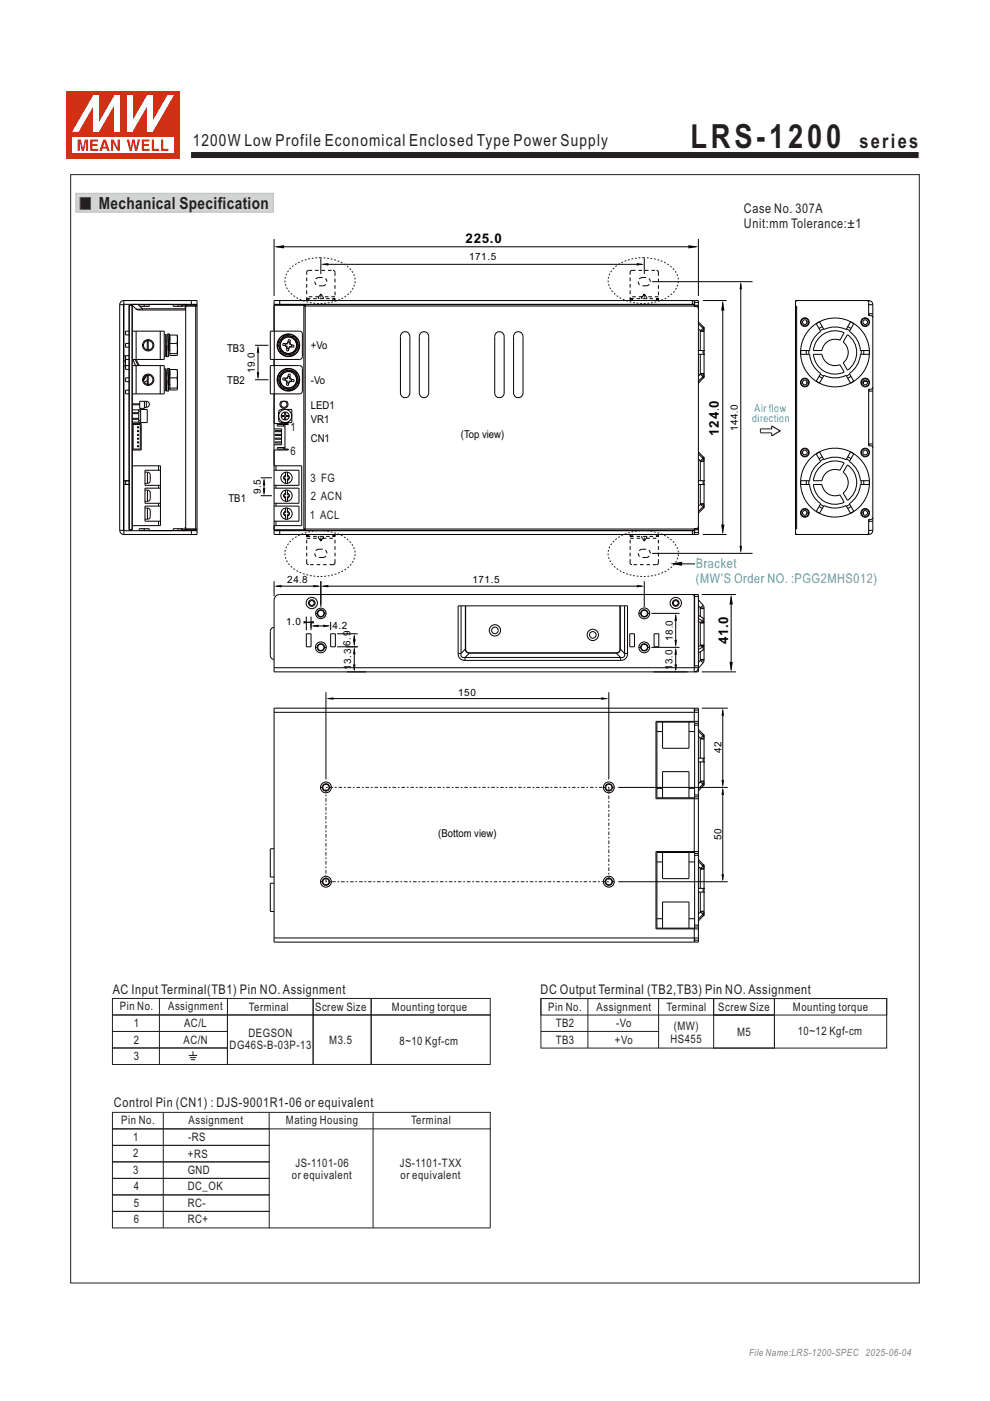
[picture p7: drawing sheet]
<svg xmlns="http://www.w3.org/2000/svg" width="210mm" height="297mm" viewBox="0 0 210 297" stroke-linecap="round" stroke-linejoin="round" font-family="sans-serif">
<path d="M114.7 218.7h25M114.7 211.7h73.4v3.5h-73.4zM114.7 211.7h73.4v10.5h-73.4zM124.7 211.7v10.5M139.7 211.7v10.5M151.4 211.7v3.5M151.4 211.7h12.9v3.5h-12.9zM151.4 215.2h12.9v7h-12.9zM164.3 211.7v10.5" fill="none" stroke="#231f20" stroke-width=".21"/>
<path d="M16.1 41h41.9v4h-41.9z" fill-rule="evenodd" fill="#d1d3d4" stroke="#bbbdc0" stroke-width=".21"/>
<path d="M17 41.9h2.2v2.5h-2.2z" fill-rule="evenodd" fill="#231f20" stroke="#58595b" stroke-width=".21"/>
<path d="M40.4 32.1h154.6v1.5h-154.6z" fill-rule="evenodd" fill="#231f20" stroke="#fff" stroke-width=".21"/>
<path d="M14.1 19.2h24v14.4h-24z" fill="#d13014"/>
<path d="M15.3 29.1h21.6v3.3h-21.6z" fill="#fff"/>
<g fill="#d13014">
<path d="M26.9 29.6h.5l.3 1.7 .3-1.7h.5l.4 1.7 .3-1.7h.5l-.6 2.4h-.5l-.3-1.9-.4 1.9h-.4z" fill-rule="evenodd"/>
<path d="M30.1 29.6h1.6v.4h-1.2v.5h1.1v.4h-1.1v.7h1.2v.4h-1.6z" fill-rule="evenodd"/>
<path d="M32.2 29.6h.5v2h1.1v.4h-1.6z" fill-rule="evenodd"/>
<path d="M34.2 29.6h.4v2h1.1v.4h-1.5z" fill-rule="evenodd"/>
<path d="M16.5 29.6h.7l.4 1.9 .4-1.9h.7v2.4h-.5v-2l-.4 2h-.5l-.4-2v2h-.4z" fill-rule="evenodd"/>
<path d="M19.1 29.6h1.7v.4h-1.2v.5h1.1v.4h-1.1v.7h1.3v.4h-1.8z" fill-rule="evenodd"/>
<path d="M22.2 30.1l.3 1h-.6zM21.9 29.6l-.8 2.4h.5l.1-.5h.9l.1 .5h.6l-.9-2.4z" fill-rule="evenodd"/>
<path d="M23.6 29.6h.5l.9 1.7v-1.7h.4v2.4h-.5l-.9-1.7v1.7h-.4z" fill-rule="evenodd"/>
</g>
<g fill="#fcffff">
<path d="M24.3 20.2h1.2v7.8h-1.2z"/>
<path d="M19.8 20.2h1.2v7.8h-1.2z"/>
<path d="M31.2 20.2h1.2v7.8h-1.2z"/>
<path d="M26.9 20.2h1.2v7.8h-1.2z"/>
</g>
<g fill="#fcffff">
<path d="M24.3 20.2h1.2l-4.5 7.8h-1.2z" fill-rule="evenodd"/>
<path d="M19.8 20.2h1.2v.3l-4.3 7.5h-1.4z" fill-rule="evenodd"/>
<path d="M35.5 20.2h1.4l-4.5 7.8h-1.2v-.4z" fill-rule="evenodd"/>
<path d="M31.2 20.2h1.2v.3l-4.3 7.5h-1.2v-.4z" fill-rule="evenodd"/>
</g>
<g fill="none" stroke="#231f20" stroke-width=".21">
<path d="M15 37h180v235h-180zM23.8 211.7h24.4v3.5h-24.4zM23.8 215.2h24.4v3.5h-24.4zM23.8 218.7h24.4v3.5h-24.4zM33.8 211.7v14M78.7 215.2h25.3v10.5h-25.3zM23.8 222.2h24.4v3.5h-24.4zM23.8 235.8h80.2v3.5h-80.2zM23.8 239.3h33.3v3.5h-33.3zM34.6 235.8v24.5M40 223.8h1.8M40.3 224.2h1.3"/>
<path d="M40.5 224.7h.9M40.9 222.9v.9M57.1 235.8v3.5M79.1 235.8v3.5M104 239.3v21h-46.9M23.8 242.8h33.3v3.5h-33.3zM23.8 246.3h33.3v3.5h-33.3zM23.8 253.3h33.3v3.5h-33.3zM23.8 256.8h33.3v3.5h-33.3zM23.8 249.8h33.3v3.5h-33.3z"/>
</g>
<g fill="none" stroke="#050100" stroke-width=".21">
<path d="M58.1 50.7v12M58.5 52.3h89.2M148.1 50.7v12M25.4 64.6v47.8M25.4 64.6h.9v47.8h-.9M26.3 64.6v-.9h15.5v1.1M26.3 64.5h15.5M26.3 64.5v48M26.3 63.7l-.6 .3-.3 .6M26.3 76.5h.3M26.3 75.5h.3M26.6 77.4l.1 .1"/>
<path d="M26.6 77.6h-.3M26.6 77.5h.8M26.6 76.2h.8M27.4 64.7h.6v47.6h-.6zM27.4 72.8h-.8v.8h.8M27.4 75.4h-.8v2.9h.8M27.4 70.2h-.8v.8h.8M28 77.5h6.8v6h-6.8M28 70.2h6.8v6h-6.8M28.2 76.2l.6 1.3M28.7 76.2l.7 1.3M28.8 65.5h1.4"/>
<path d="M28.8 65.5l.6 .2h10M28.9 70.2v6M28.9 77.5v6M28.9 76.2l.7 1.3M29.5 64.6h2.2l-.1 .3-2.1 .1zM29.5 64.8l-.2-.3h-1.4l.9 1M29.7 65l.5 .5M30.2 65.5v.2M30.2 65.5h9.2M30.6 64.5v.4M30.9 79.7h.1M30.9 79.7l-.2 .5"/>
<path d="M30.9 79.7l-.5 .9M31.2 74l.2 .2M31.2 72.2v2M31.2 79.5v2M31.3 79.7l-.2-.1-.7 1.1M31.4 79.5h.2M31.4 72.2v2M31.4 79.5v2M31.4 79.5l-.2 .2M31.4 72.2l-.2 .2M31.4 72.2h.2M31.4 74.2h.2"/>
<path d="M34 70.2v6M34 77.5v6M34.8 78.2h.4M34.8 75.5h.4M34.8 70.9h.4M35.2 70.9v4.6M35.2 78.2v4.6M35.2 78.2v4.5M35.2 79.5h.2M35.2 72.2h.2M35.2 74.2h.2M35.3 75.6h.3"/>
<path d="M35.4 73.2l-.1 2.4M35.4 73.2l-.1 1.2v-.1v1.3M35.5 79.2l-.3 .1M35.5 79l-.3 .1M35.8 75.2l-.2 .4M35.8 74.2h.1M35.8 73v1.2M35.8 74.2l.2 .2M35.8 78.1l.2 1.3-.1-1.2-.1 4.2M35.8 70.8l.2 1.3-.1-1.2-.1 4.3M35.8 78.1h-.3l-.1 2.4M35.8 70.8h-.3l-.1 2.4"/>
<path d="M35.8 78.1l-.2 4.8M35.8 70.8l-.2 4.8M36 72.2l-.1-.2-.1 1.2M36 79.5l-.1-.2-.1 1.2M36 71v4.4M36 75h1.5M36 72.8h1.5M36 71h1.5M36 72l-.1 .2M36 79.3l-.1 .2M36 78.6v.1M36 78.9h.1"/>
<path d="M37.5 78.3h-1.5v4.4h1.5l.1-.2M37.5 72.8l.1 1.1-.1 1.1M37.5 78.3l.1 .2v4M37.5 71l.1 .8-.1 1M37.5 75l.1 .2M37.5 78.3l.1 .8-.1 1M37.5 71l.1 .2v4M37.6 75.2l-.1 .2h-1.5M37.8 64.5v.5M38.4 64.6v.2l3.2 .1M39.4 64.5v.3M39.6 64.6v.2"/>
<path d="M39.6 64.9l-.2 .2v46.9l.2 .2h2.2M40.6 63.7v.8M41.3 64.6v.2M41.5 64.6v47.8M41.5 64.6h-4.8v.4h2.1l.1-.2M41.5 64.6l.3 .3M41.8 64.9v47.3M41.8 64.9h-2.6v.3h.2M57.3 70.2h6.2l.5 .2 .1 .4v4.8l-.1 .4-.5 .2h-6.2zM57.3 77.5h6.2l.5 .2 .1 .4v4.8l-.1 .4-.5 .2h-6.2zM58.1 76.2v1.3M58.1 64.5h89.2"/>
<path d="M58.1 64.7h6.4M58.1 64.6h89.2M58.2 70.2v6M58.2 77.5v6M58.9 72.8a2.32 2.32 0 0 0 1.9 2.7 2.32 2.32 0 0 0 2.7-1.9M58.9 72.8a2.31 2.31 0 0 1 2.7-1.9 2.31 2.31 0 0 1 1.8 2.7M58.9 72.8l1.5-1.8 2.3 .4 .7 2.2M58.9 72.8l.8 2.2 2.3 .4 1.4-1.8M59.3 63.7v.8M60 72.8l1 .1 .2-.9 .4 .1-.1 .9 .9 .2-.1 .4-.9-.1-.2 .9h-.4l.1-1-.9-.2zM60.4 73.3a.59 .59 0 0 1 .4 .7M60.5 72.9v.4"/>
<path d="M60.9 73.9h.4M61.1 79.8l.4 .1M61.1 72.5l.4 .1M61.1 79.7a.59 .59 0 0 1-.7 .5M61.1 72.4a.59 .59 0 0 1-.7 .5M61.5 79.8a.59 .59 0 0 0 .5 .7M61.5 72.5a.59 .59 0 0 0 .5 .6M61.9 73.1l-.1 .4M61.9 73.5a.59 .59 0 0 0-.7 .5M63.4 73.5h.2a2.4 2.4 0 0 0-3.3-2.5 2.4 2.4 0 0 0-.6 4.1 2.4 2.4 0 0 0 3.8-1.5h-.1M64.5 64.6v47.8M64.5 64.9h82.8"/>
<path d="M64.5 64.8h.2M64.7 64.6v.2M64.7 64.6v47.8M71.2 64.5l.1 .1M72.3 64.5l.1 .1M73.2 64.5l.1 .1M85.2 70.6a1 1 0 0 1 1.1-.2 1 1 0 0 1 .6 .9v12a1 1 0 0 1-1 1 1 1 0 0 1-1-1v-12zM89.2 70.6a1 1 0 0 1 1.1-.2 1 1 0 0 1 .6 .9v12a1 1 0 0 1-1 1 1 1 0 0 1-1-1v-12zM91.1 64.5l-.1 .1M91.9 64.5v.1M93 64.5v.1M105.2 70.6a1 1 0 0 1 1.1-.2 1 1 0 0 1 .6 .9v12a1 1 0 0 1-1 1 1 1 0 0 1-1-1v-12z"/>
<path d="M109.2 70.6a1 1 0 0 1 1.1-.2 1 1 0 0 1 .6 .9v12a1 1 0 0 1-1 1 1 1 0 0 1-1-1v-12zM111.6 64.5h.1M111.6 64.5l.1 .1M112.7 64.5l.1 .1M113.6 64.5l.1 .1M129.9 64.5l-.1 .1M130.7 64.5v.1M131.8 64.5h.1M131.8 64.5v.1M135.5 64.5l.1 .1M137.8 64.5l-.1 .1M146.9 63.7v.8"/>
<path d="M147.3 65v-1.3h.8v49.6h-.8v-1.3M147.3 64.7h.8M147.3 64.9h.8M147.3 64.1h.8M148.1 65.4l-.2-.4h-.6v-1.3h-89.2v6.5M148.1 69.7l.4 .4M148.1 68.2l1 1.1M148.1 68.6l1 1.1M148.1 74.3h1.2M148.1 75.1h1.2M148.5 79.4l.6 .4M148.5 79.4l-.4 .4"/>
<path d="M148.5 70.1h.1M148.5 70.3h.8M148.5 70.1v4.2M148.5 75.1v4.2M148.5 79.3v.1M148.5 79.3h.8l-.2 .5M148.5 79.2h.8M149.1 79.8l-1 1M149.1 69.3v.4M149.1 74.3v.8M149.1 79.8v.4M149.1 69.3l.2 .4"/>
<path d="M149.1 69.7l.2 .4h-.8M149.1 69.7l-.6 .4M149.2 69.3h.1v10.8h-.1M149.3 75.1h.1M149.3 79.7l-.2 .5M149.3 74.3h.1M168.7 65h.3M168.7 65.4h.3M168.7 64.9h.1M168.7 64.9v47.3M168.7 64.8v.1M169.1 63.7l-.3 .1-.1 .3"/>
<path d="M169.8 75.1h1.9M169.8 74.3h1.9M169.8 75.1a7.3 7.3 0 0 0 3.3 5.7M169.8 74.3v.8M171 74.3v.8M171.1 68v.6M171.6 74.3v.8M171.7 75.1a5.4 5.4 0 0 0 2.4 4.1l-1 1.6M172.5 75.1h1.8a2.8 2.8 0 0 0 3.8 2.2l1 1.6a4.6 4.6 0 0 1-6.6-3.8zM173.1 68.6l1 1.7a5.4 5.4 0 0 0-2.4 4M173.1 68.6a7.3 7.3 0 0 0-3.3 5.7M173.1 68.6a7.3 7.3 0 0 1 8 0"/>
<path d="M173.7 79.8l.7 .4M173.8 71.5a4.6 4.6 0 0 1 5.3-.9l-1 1.5a2.81 2.81 0 0 0-3.8 2.2h-1.8a4.6 4.6 0 0 1 1.3-2.8zM173.8 68.2l-.7 .4M174 79.3l.7 .4M174.4 69.3l-.7 .4M174.7 69.7l-.7 .4M179.5 69.7l.7 .4M179.7 71a4.6 4.6 0 0 1 0 7.5l-.9-1.6a2.8 2.8 0 0 0 0-4.4zM179.8 69.3l.7 .4M180.2 79.3l-.7 .4M180.4 68.2l.7 .4M180.4 68.2l-.9 1.7a5.4 5.4 0 0 0-4.7 0l-1-1.7"/>
<path d="M180.5 79.8l-.7 .4M181.1 68.6l-1 1.7a5.4 5.4 0 0 1 2.4 4h1.9M181.1 68.6a7.3 7.3 0 0 1 3.3 5.7M182.7 74.3v.8M183.2 74.3v.8M183.9 63.7l.2 .1 .2 .3M184.2 66.5h.9M184.2 63.7v3.2l.7 .1 .2 .3M184.2 64.6h.9M184.2 63.7h-15.5v1l.3 .2v47.2M184.3 63.7l.6 .3 .2 .6M184.3 64.5v.1"/>
<path d="M184.3 66.5v.4M184.4 74.3v.8M184.4 75.1h-1.9a5.4 5.4 0 0 1-2.4 4.1l1 1.6M184.4 75.1a7.3 7.3 0 0 1-3.3 5.7M185.1 64.6v47.8M27.4 82.7h-.8v.8h.8M27.4 80.1h-.8v.8h.8M28 89.8h2v5.6h-2M28 89.5h1.4M28 88.9h1.4M28 88.7h1.4M28 98.8h6"/>
<path d="M28 85.8h1.6M28 85.6h1.6M28 87.7h1.4M28 87.5h1.4M28 86.9h1.4M28.2 90h1.6v5.2h-1.6zM29.2 90.5h.2M29.2 90.7h.2M29.2 91.3h.2M29.2 91.5h.2M29.2 92.1h.2M29.2 92.3h.2"/>
<path d="M29.2 92.1v.1M29.2 91.3v.1M29.2 92.9h.2M29.2 93.1h.2M29.2 93.7h.2M29.2 93.9h.2M29.2 94.5l.1 .1M29.2 94.7h.2M29.2 93.7v.1M29.2 92.9v.1M29.2 94.5h.2M29.2 91.3v.2"/>
<path d="M29.2 92.1v.2M29.2 92.9v.2M29.2 93.7v.2M29.2 94.5v.2M29.2 90.6v.1M29.2 92.2v.1M29.2 93v.1M29.2 90.6h.1M29.2 91.4h.1M29.2 92.2h.1M29.2 90.6v-.1v.2M29.2 93h.1"/>
<path d="M29.2 93.8h.1M29.2 94.6h.1M29.2 93.8v.1M29.2 94.6v.1M29.3 90.6l.1-.1v.2M29.3 91.4l-.1 .1M29.3 92.2l.1 .1M29.3 90.6l.1 .1M29.3 94.6l.1 .1M29.3 93.8l.1 .1M29.3 93l.1 .1M29.3 90.6h.1"/>
<path d="M29.3 91.4l.1 .1M29.3 92.2h.1M29.3 93h.1M29.3 93.8h.1M29.4 91.3l-.1 .1M29.4 92.1l-.1 .1M29.4 92.9l-.1 .1M29.4 91.3v.2M29.4 92.1v.2M29.4 92.9v.2M29.4 93.7v.2M29.4 94.5v.2"/>
<path d="M29.4 94.5l-.1 .1M29.4 93.7l-.1 .1M29.4 89.2h.4M29.4 86.8h1.8v2.8h-1.8zM29.4 87.2h.4M29.6 85.1h1.4a.64 .64 0 0 1 .7 .6 .64 .64 0 0 1-.7 .7M29.6 85.1v1.5h1v-1.5M29.8 90.9h.2M29.8 94.3h.2M29.8 86.8v2.8M30.6 86.4h.4M31 85.1v1.3"/>
<path d="M31.2 81.3l.2 .2M31.2 80.7l-.6 .4M31.4 81.5h.2M33.6 98.8v.9M34 98.8v12.6h-6M34 99.7h-3.2v3.2h3.2M34.8 82.8h.4M35.2 82.7h.1M35.2 82.5h.1M35.2 82.3h.1M35.2 81.5h.2M35.2 82.7v.1"/>
<path d="M35.3 81.8h-.1M35.3 82.9h.3M35.4 80.5l-.1 1.2v-.1v1.3M35.4 80.5l-.1 2.4M35.8 82.5h.1M35.8 82.4l-.2 .5M35.8 82.3h.1M35.8 81.5h.1M35.8 82.3v.2M35.8 80.3v1.2M35.8 81.5l.2 .2M36 81.6h-.2"/>
<path d="M36 82.2l-.2 .1M36 82.5h-.2M36 82.3h1.5M36 80.1h1.5M37.5 80.1l.1 1.1-.1 1.1M37.5 82.3l.1 .2M58.1 89.8h3.1v.2h-2.4v.3h1.6M58.1 90.9h1.6v3.4h-1.6M58.1 99.7h5.3v3.2h-5.3M58.1 98.8h5.9v12.6h-5.9M58.1 83.5v29.8h89.2v-1.3h.6l.2-.4M58.4 92.9v.2"/>
<path d="M58.4 93.7v.2M58.4 93.9h1.3M58.4 93.7h1.3M58.4 93.1h1.3M58.4 92.9h1.3M58.4 92.3h1.3M58.4 92.1h1.3M58.4 91.5h1.3M58.4 91.3h1.3M58.4 91.3v.2M58.4 92.1v.2M58.5 98.8v.9"/>
<path d="M58.9 80.1a2.32 2.32 0 0 0 1.9 2.7 2.32 2.32 0 0 0 2.7-1.9M58.9 80.1a2.31 2.31 0 0 1 2.7-1.9 2.31 2.31 0 0 1 1.8 2.7M58.9 80.1l.8 2.2 2.3 .4 1.4-1.8M58.9 80.1l1.5-1.8 2.3 .4 .7 2.2M59.1 87.2l.4-.4h2.4v2.8h-2.4l-.4-.4zM59.7 88.3h.7v.7M59.7 85.1h1.1a.86 .86 0 0 1 .1 1.2 .86 .86 0 0 1-1.3 0 .86 .86 0 0 1 .1-1.2zM60 80.1l1 .1 .2-.9 .4 .1-.1 .9 .9 .2-.1 .4-.9-.1-.2 .9h-.4l.1-1-.9-.2zM60.1 90v.3M60.1 94.9v.3M60.4 80.6a.59 .59 0 0 1 .4 .7M60.4 87.4v.7h-.7"/>
<path d="M60.4 94.9h-1.6v.3h2.4v.2h-3.1M60.4 89.8v5.6M60.5 80.2v.4M60.6 87.4v.7h.7M60.8 89.8v.2M60.8 95.2v.2M60.9 81.2h.3M61.3 88.3h-.7v.7M61.9 80.4l-.1 .4M61.9 80.8a.59 .59 0 0 0-.7 .5M63.4 80.8h.2a2.4 2.4 0 0 0-3.3-2.5 2.4 2.4 0 0 0-.6 4.1 2.4 2.4 0 0 0 3.8-1.5h-.1M148.1 97.3l.4 .4"/>
<path d="M148.1 96.2l.8 .8M148.3 96l-.2-.2 1 1.1M148.5 97.7h.1M148.5 97.9h.8M148.5 97.7v4.2M148.9 97l.2 .3-.6 .4M148.9 97l.2 .3M149.1 96.9v.4M149.1 97.3l.2 .4h-.8M149.1 80.2l-1 1M149.1 96.9l.2 .4M149.2 96.9h.1v10.8h-.1"/>
<path d="M171.1 80.8v.6M173.1 96.2l1 1.7a5.4 5.4 0 0 0-2.4 4M173.1 96.2a7.3 7.3 0 0 1 8 0M173.1 96.2a7.3 7.3 0 0 0-3.3 5.7M173.1 80.8a7.3 7.3 0 0 0 8 0M173.1 96.2l.7-.4 1 1.7a5.4 5.4 0 0 1 4.7 0l.9-1.7 .7 .4M173.8 99.1a4.6 4.6 0 0 1 5.3-.9l-1 1.5a2.8 2.8 0 0 0-3.8 2.2h-1.8a4.6 4.6 0 0 1 1.3-2.8zM174.4 96.9l-.7 .4M174.7 97.3l-.7 .4M179.5 97.3l.7 .4M179.7 98.6a4.6 4.6 0 0 1 0 7.5l-.9-1.6a2.8 2.8 0 0 0 0-4.4zM179.8 96.9l.7 .4"/>
<path d="M181.1 80.8l-.7 .4-.9-1.6a5.4 5.4 0 0 1-4.7 0l-1 1.6-.7-.4M181.1 96.2l-1 1.7a5.4 5.4 0 0 1 2.4 4h1.9M181.1 96.2a7.3 7.3 0 0 1 3.3 5.7M183.1 80.8v.6M183.9 80.8v.1h-.8M184.2 94.1h.9M184.2 82.9h.9M184.3 82.5v.4M184.3 94.1v.4M185.1 82.1l-.2 .4h-.7v12l.7 .1 .2 .3M25.4 112.4l.3 .7 .6 .2M26.3 112.5h15.5"/>
<path d="M26.3 102.7h1.1zM26.7 101.9l.6 .1M26.7 102v.7M27.3 101.9h-1h.4M29.5 112.1h2.1l.1 .3h-2.2zM30.6 112.1v.4M30.8 100.1h.5M30.8 107.7h.5M30.8 103.9h.5M31.1 100.1h.1M31.1 102.5h.1M31.1 107.7h.1"/>
<path d="M31.1 110.1h.1M31.3 100.1v2.4M31.3 103.9v2.4M31.3 107.7v2.4M31.3 110.1h-.5M31.3 106.3h-.5M31.3 102.5h-.5M31.3 107.7a.61 .61 0 0 1 .6 .6v1.2a.6 .6 0 0 1-.6 .6M31.3 103.9a.61 .61 0 0 1 .6 .6v1.2a.6 .6 0 0 1-.6 .6M31.3 100.1a.6 .6 0 0 1 .6 .6v1.2a.6 .6 0 0 1-.6 .6M33.6 102.9v.6M33.6 106.7v.6"/>
<path d="M33.6 110.5v.9M34 107.3h-3.2v3.2h3.2M34 103.5h-3.2v3.2h3.2M37.8 112.1v.4M38.9 112.2l-.1-.1h-2.1v.4l4.8-.1M38.9 112.4v.1M39.2 112.1h.3M39.2 112.1v.1M39.4 112.2v.3M39.4 111.8h-.2v.3M39.6 112.2v.2M40 112.2h.1"/>
<path d="M40.6 112.5v.8M40.8 112.2h.1M41.3 112.2v.2M41.6 112.2h-3.2v.2M41.8 112.2v1.1h-15.5v-.9M41.8 112.2l-.3 .2M58.1 112.4h89.2M58.1 103.5h5.3v3.2h-5.3M58.1 107.3h5.3v3.2h-5.3M58.1 112.5h89.2M58.1 112.3h6.4M58.5 102.9v.6"/>
<path d="M58.5 106.7v.6M58.5 110.5v.9M59.3 112.5v.8M60.6 100.1v1h-.4v.4h.4v1M60.6 103.9v1h-.4v.4h.4v1M60.6 107.7v1h-.4v.4h.4v1M60.6 108.3a.6 .6 0 0 0-.4 .6 .6 .6 0 0 0 .4 .6M60.6 104.5a.6 .6 0 0 0-.4 .6 .6 .6 0 0 0 .4 .6M60.6 100.7a.6 .6 0 0 0-.4 .6 .6 .6 0 0 0 .4 .6M61 100.1v1h.3v.4h-.3v1M61 103.9v1h.3v.4h-.3v1M61 107.7v1h.3v.4h-.3v1"/>
<path d="M61 108.3a.6 .6 0 0 1 .4 .6 .6 .6 0 0 1-.4 .6M61 104.5a.6 .6 0 0 1 .4 .6 .6 .6 0 0 1-.4 .6M61 100.7a.6 .6 0 0 1 .4 .6 .6 .6 0 0 1-.4 .6M64.5 112.2h.2M64.5 112.2h82.8M64.7 112.2v.2M67 112.5h.1M67 112.5h2.1M67 112.4v.1M69.1 112.4v.1M69.1 112.5h.1M97.2 112.5h.1"/>
<path d="M97.3 112.4l-.1 .1M98.4 112.4l-.1 .1M99.3 112.4l-.1 .1M131 112.4l.1 .1M131.9 112.4v.1M133 112.4v.1M133 112.5h.1M135.6 112.4l-.1 .1M137.7 112.4l.1 .1M146.9 112.5v.8M147.3 112.3h.8M147.3 112.9h.8"/>
<path d="M147.3 112.1h.8M148.1 101.9h1.2M148.1 102.7h1.2M148.5 107l-.4 .4M148.5 107l.6 .4M148.5 106.9h.8l-.2 .5M148.5 106.8h.8M148.5 102.7v4.2M148.5 106.9v.1M149.1 101.9v.8M149.1 107.4v.4M149.1 107.4l-1 1"/>
<path d="M149.1 107.8l-1 1M149.3 101.9h.1M149.3 102.7h.1M149.3 107.3l-.2 .5M168.7 112h.3M168.7 111.6h.3M168.7 112.2h.1M168.7 112.9l.1 .3 .3 .1M169 112.1l-.3 .2v1h15.5M169.8 101.9h1.9M169.8 102.7h1.9M169.8 101.9v.8"/>
<path d="M169.8 102.7a7.3 7.3 0 0 0 3.3 5.7M171 101.9v.8M171.1 108.5v.5M171.6 101.9v.8M171.7 102.7a5.4 5.4 0 0 0 2.4 4.1l-1 1.6M172.5 102.7h1.8a2.8 2.8 0 0 0 3.8 2.2l1 1.6a4.6 4.6 0 0 1-6.6-3.8zM173.1 108.4a7.3 7.3 0 0 0 8 0M173.1 108.4l.7 .4M173.7 107.4l.7 .4M174 106.9l.7 .4M180.2 106.9l-.7 .4M180.4 108.8l-.9-1.6a5.4 5.4 0 0 1-4.7 0l-1 1.6"/>
<path d="M180.5 107.4l-.7 .4M181.1 108.4l-.7 .4M182.7 101.9v.8M183.1 108.4v.7M183.2 101.9v.8M184.2 110.5h.9M184.2 112.4h.9M184.3 112.9l-.2 .3-.2 .1M184.3 110.1v.4M184.3 112.5h.1M184.4 101.9v.8M184.4 102.7h-1.9a5.4 5.4 0 0 1-2.4 4.1l1 1.6"/>
<path d="M184.4 102.7a7.3 7.3 0 0 1-3.3 5.7M185.1 112.4l-.2 .7-.7 .2M185.1 109.7l-.2 .4h-.7v3.2M58.1 133a.84 .84 0 0 0-.8 .9v5.1a.84 .84 0 0 0 .8 .8M65 134.4h1v2.7h-1zM65.4 127.9h.2M66.7 127.9h.1M66.9 137.3h.4M66.9 130.1h.4M68.8 137.3h.4M68.8 130.1h.4M70.1 134.4h1v2.7h-1z"/>
<path d="M97.2 138.5v-10h35.9v10M97.2 138.5h.6M97.2 138.5a1.36 1.36 0 0 0 1.4 1.5M97.8 128.5v10M97.8 138.5a.64 .64 0 0 0 .1 .8 .64 .64 0 0 0 .7 .1M98.6 139.4v.6M98.6 139.4h33M98.7 128.5v9.1M98.7 137.6l-.9 .9M98.7 137.6h.1M98.7 137.6a.81 .81 0 0 0 .9 .9M98.8 128.5v9.1"/>
<path d="M98.8 137.6a.73 .73 0 0 0 .8 .8M99.6 138.5l-1 .9M99.6 138.4v.1M99.6 138.5h31.1M99.6 138.4h31.1M130.7 138.5l.9 .9M130.7 138.4v.1M131.5 128.5v9.1M131.5 137.6h.1M131.5 137.6a.73 .73 0 0 1-.8 .8M131.6 137.6l.9 .9M131.6 128.5v9.1"/>
<path d="M131.6 137.6a.81 .81 0 0 1-.9 .9M131.6 139.4v.6M132.5 128.5v10M132.5 138.5h.6M132.5 138.5a.64 .64 0 0 1-.2 .8 .64 .64 0 0 1-.7 .1M133.1 138.5a1.36 1.36 0 0 1-1.5 1.5M133.6 134.4h1v2.7h-1zM135.5 130.1h.4M135.5 137.3h.4M137.4 130.1h.4M137.4 137.3h.4M138.7 134.4h1v2.7h-1z"/>
<path d="M142.6 127.9h.2M143.9 127.9h.1M146.9 126.1l.2 .1 .2 .3v16M147.3 128.4h.1M147.3 126.4h.1M147.3 126.1v.2M147.3 126.5h.8M147.3 126.1v15.5M148.1 128.4l.4 .5M148.1 131.7l.4 .3M148.1 130.5l1 .5M148.1 127.2l1 1.1"/>
<path d="M148.1 131.1l1 .6M148.5 136.9l.6 .2M148.5 140l.6 .5M148.5 132h.1M148.5 128.9h.1M148.5 136.9l-.4 .2M148.5 136.9h.8l-.2 .2M148.5 132.1h.8M148.5 132h.8M148.5 129h.8M148.5 128.9h.8M148.5 128.9v1.8"/>
<path d="M148.5 132v4.9M148.5 138.2v1.8M148.5 136.8h.8M148.5 140h.8M148.5 139.8h.8M148.5 140h.1M149.1 131.7l-.6 .3M149.1 128.3l-.6 .6M149.1 131v.7M149.1 137.1v.7M149.1 128.3l.2 .6M149.1 131.7l.2 .3"/>
<path d="M149.1 131l.2 .3M149.1 137.8l-1 .6M149.1 137.1l-1 .6M149.3 128.9v11.1M149.3 140h.1M149.3 137.5l-.2 .3M149.3 140l-.2 .5M58.1 151h90M58.1 141.6h89.2M98.6 140h33M139.3 155.1h1.2M146.1 155.1h1.2"/>
<path d="M146.1 153.1v5.5h-5.6v-5.5M147.3 152.9v-2.8h-89.2v49.6h89.2v-2.8M147.3 142.5h-89.2v-15.2a1.2 1.2 0 0 1 1.2-1.2h88.8v16.4h-.8M147.3 140.5h.1M147.3 141.7l.8-.1-.2 .6-.6 .3M147.3 153.1h-8v16h8M147.3 153.7h.8M147.3 153.3h.8M147.3 150.5h.8M147.3 151v-.9h.8v49.6h-.8v-.8M147.3 152.9v16.4M147.3 141.2h.8"/>
<path d="M148 142.1h.1M148.1 152.9h-9v16.4h9M148.1 156.1l.4 .4M148.1 154.6l1 1.1M148.1 155l1 1.1M148.5 156.5h.1M148.5 140l-.4 .5M148.5 156.7h.8M148.5 156.5v4.2M149.1 156.1l-.6 .4M149.1 155.7v.4M149.1 155.7l.2 .4"/>
<path d="M149.1 156.1l.2 .4h-.8M149.1 140.5l-1 1.2M149.2 155.7h.1v10.8h-.1M58.1 180h-.8v6h.8M68 166.9h.4M69.9 166.9h.4M128 166.9h.4M129.9 166.9h.4M139.3 167.1h1.2M146.1 169.1v-5.5h-5.6v5.5M146.1 167.1h1.2M147.3 169.3v11.2"/>
<path d="M147.3 168.9h.8M147.3 168.5h.8M148.1 166.2l.4-.4 .6 .4M148.1 160.7h1.2M148.1 161.5h1.2M148.5 165.6h.8M148.5 165.7h.8l-.2 .5M148.5 161.5v4.2M148.5 165.7v.1M149.1 166.2l-1 1M149.1 160.7v.8M149.1 166.2v.4"/>
<path d="M149.1 166.6l-1 1M149.3 161.5h.1M149.3 160.7h.1M149.3 166.1l-.2 .5M58.1 198.9h90M58.1 187.3h-.8v6h.8M68 186.9h.4M69.9 186.9h.4M128 186.9h.4M129.9 186.9h.4M139.3 194.8h1.2M139.3 182.7h1.2"/>
<path d="M146.1 196.8v-5.6h-5.6v5.6M146.1 180.7v5.6h-5.6v-5.6M146.1 194.8h1.2M146.1 182.7h1.2M147.3 180.5v16.4M147.3 180.7h-8v16.1h8M147.3 181.3h.8M147.3 180.9h.8M147.3 199.3h.8M147.3 196.5h.8M147.3 196.1h.8M148.1 180.5h-9v16.4h9"/>
<path d="M148.1 183.7l.4 .4M148.1 189.1h1.2M148.1 188.3h1.2M148.1 182.6l1 1.1M148.3 182.4l-.2-.2 1 1.1M148.5 193.4l.6 .4M148.5 193.4l-.4 .4M148.5 184.1h.1M148.5 184.1v4.2M148.5 189.1v4.2M148.5 193.3v.1M148.5 193.3h.8l-.2 .5"/>
<path d="M148.5 193.2h.8M148.5 184.3h.8M149.1 183.7l-.6 .4M149.1 183.3v.4M149.1 188.3v.8M149.1 193.8v.4M149.1 193.8l-1 1M149.1 183.3l.2 .4M149.1 194.2l-1 1M149.1 183.7l.2 .4h-.8M149.2 183.3h.1v10.8h-.1M149.3 193.7l-.2 .5"/>
<path d="M149.3 189.1h.1M149.3 188.3h.1"/>
<circle cx="31.4" cy="73.2" r="1.2"/>
<circle cx="31.4" cy="73.2" r="1"/>
<circle cx="61.2" cy="73.2" r="2"/>
<circle cx="61.2" cy="73.2" r="1.8"/>
<circle cx="61.2" cy="73.2" r="1.73"/>
<circle cx="170.7" cy="68.3" r=".92"/>
<circle cx="170.7" cy="68.3" r=".8"/>
<circle cx="170.7" cy="68.3" r=".5"/>
<circle cx="183.5" cy="68.3" r=".92"/>
<circle cx="183.5" cy="68.3" r=".8"/>
<circle cx="183.5" cy="68.3" r=".5"/>
<circle cx="31.4" cy="80.5" r="1.2"/>
<circle cx="31.4" cy="80.5" r="1"/>
<circle cx="60.2" cy="85.7" r=".64"/>
<circle cx="60.5" cy="88.2" r="1.39"/>
<circle cx="60.5" cy="88.2" r=".84"/>
<circle cx="61.2" cy="80.5" r="2"/>
<circle cx="61.2" cy="80.5" r="1.8"/>
<circle cx="61.2" cy="80.5" r="1.73"/>
<circle cx="170.7" cy="95.9" r=".92"/>
<circle cx="170.7" cy="95.9" r=".8"/>
<circle cx="170.7" cy="95.9" r=".5"/>
<circle cx="170.7" cy="81.1" r=".92"/>
<circle cx="170.7" cy="81.1" r=".8"/>
<circle cx="170.7" cy="81.1" r=".5"/>
<circle cx="183.5" cy="95.9" r=".92"/>
<circle cx="183.5" cy="95.9" r=".8"/>
<circle cx="183.5" cy="95.9" r=".5"/>
<circle cx="183.5" cy="81.1" r=".92"/>
<circle cx="183.5" cy="81.1" r=".8"/>
<circle cx="183.5" cy="81.1" r=".5"/>
<circle cx="60.8" cy="101.3" r="1.2"/>
<circle cx="60.8" cy="108.9" r="1.2"/>
<circle cx="60.8" cy="105.1" r="1.2"/>
<circle cx="170.7" cy="108.7" r=".92"/>
<circle cx="170.7" cy="108.7" r=".8"/>
<circle cx="170.7" cy="108.7" r=".5"/>
<circle cx="183.5" cy="108.7" r=".92"/>
<circle cx="183.5" cy="108.7" r=".8"/>
<circle cx="183.5" cy="108.7" r=".5"/>
<circle cx="66.1" cy="127.9" r="1.2"/>
<circle cx="66.1" cy="127.9" r=".7"/>
<circle cx="66.1" cy="127.9" r=".52"/>
<circle cx="68.1" cy="130.1" r="1.11"/>
<circle cx="68.1" cy="137.3" r=".77"/>
<circle cx="68.1" cy="130.1" r=".66"/>
<circle cx="68.1" cy="137.3" r=".66"/>
<circle cx="68.1" cy="137.3" r="1.15"/>
<circle cx="68.1" cy="130.1" r=".78"/>
<circle cx="105" cy="133.7" r="1.2"/>
<circle cx="105" cy="133.7" r=".7"/>
<circle cx="125.7" cy="134.6" r="1.2"/>
<circle cx="125.7" cy="134.6" r=".7"/>
<circle cx="136.7" cy="137.3" r="1.15"/>
<circle cx="136.7" cy="137.3" r=".77"/>
<circle cx="136.7" cy="137.3" r=".66"/>
<circle cx="136.7" cy="130.1" r=".66"/>
<circle cx="136.7" cy="130.1" r="1.15"/>
<circle cx="136.7" cy="130.1" r=".77"/>
<circle cx="143.3" cy="127.9" r="1.2"/>
<circle cx="143.3" cy="127.9" r=".7"/>
<circle cx="143.3" cy="127.9" r=".52"/>
<circle cx="69.1" cy="166.9" r="1.15"/>
<circle cx="69.1" cy="166.9" r=".77"/>
<circle cx="69.1" cy="166.9" r=".66"/>
<circle cx="129.1" cy="166.9" r="1.15"/>
<circle cx="129.1" cy="166.9" r=".77"/>
<circle cx="129.1" cy="166.9" r=".66"/>
<circle cx="69.1" cy="186.9" r="1.15"/>
<circle cx="69.1" cy="186.9" r=".77"/>
<circle cx="69.1" cy="186.9" r=".66"/>
<circle cx="129.1" cy="186.9" r="1.15"/>
<circle cx="129.1" cy="186.9" r=".77"/>
<circle cx="129.1" cy="186.9" r=".66"/>
</g>
<g fill="none" stroke="#050100" stroke-width=".21" stroke-dasharray=".8 .6" stroke-linecap="butt">
<path d="M65.5 57.3h5.2M65.5 57.3l-.3 .1-.1 .3M67.7 58.8h.8M67.7 58.8a.88 .88 0 0 0-.9 .9 .88 .88 0 0 0 .9 .9M71.1 57.7v6M71.1 57.7l-.2-.3-.2-.1M134.1 57.3h5.2M134.1 57.3l-.3 .1-.1 .3M136.3 58.8h.8M136.3 58.8a.88 .88 0 0 0-.9 .9 .88 .88 0 0 0 .9 .9M139.7 57.7v6M139.7 57.7l-.2-.3-.2-.1"/>
<path d="M65.1 63.7v-6M65.1 63.3h6M65.3 63.3v.1M65.5 63.3v.4M65.5 63.3l-.4 .4M67 64.6l-.1-.1M67.6 62.9l.5-.6M67.6 62.9h-2.5M67.6 62.9l-.1 .3 .1 .1M68.1 62.3v1M68.5 60.6h-.8M68.5 60.6a.88 .88 0 0 0 .8-.9 .88 .88 0 0 0-.8-.9"/>
<path d="M68.5 62.9l-.4-.6M68.5 63.3l.1-.1-.1-.3M69.2 64.5l-.1 .1M70.6 63.3v.4M70.8 63.4v-.1M71 63.7l-.4-.4M71.1 62.9h-2.6M133.7 63.7v-6M133.7 63.3h6M133.9 63.3v.1M134.1 63.3v.4M134.1 63.3l-.4 .4"/>
<path d="M136.2 62.9l.5-.6M136.2 62.9h-2.5M136.2 62.9l-.1 .3 .1 .1M136.7 62.3v1M137.1 60.6h-.8M137.1 60.6a.88 .88 0 0 0 .8-.9 .88 .88 0 0 0-.8-.9M137.1 62.9l-.4-.6M137.1 63.3l.1-.1-.1-.3M139.2 63.3v.4M139.4 63.4v-.1M139.6 63.7l-.4-.4M139.7 62.9h-2.6"/>
<path d="M65.1 113.7h6M65.1 119.3v-6M65.1 119.3l.1 .3 .3 .1M65.1 114.1h2.5M65.1 113.3l.4 .4M65.5 113.7v-.4M67.6 114.1l.5 .6M67.6 113.7l-.1 .1 .1 .3M67.7 116.4h.8M67.7 116.4a.88 .88 0 0 0-.9 .9 .88 .88 0 0 0 .9 .9M68.1 114.7v-1M68.5 118.2h-.8"/>
<path d="M68.5 118.2a.88 .88 0 0 0 .8-.9 .88 .88 0 0 0-.8-.9M68.5 114.1h2.6M68.5 114.1l-.4 .6M68.5 114.1l.1-.3-.1-.1M70.6 113.7v-.4M70.6 113.7l.4-.4M70.7 119.7h-5.2M70.7 119.7l.4-.4M71.1 119.3v-6M133.7 113.7h6M133.7 119.3v-6M133.7 119.3l.1 .3 .3 .1"/>
<path d="M133.7 114.1h2.5M133.7 113.3l.4 .4M134.1 113.7v-.4M136.2 114.1l.5 .6M136.2 113.7l-.1 .1 .1 .3M136.3 116.4h.8M136.3 116.4a.88 .88 0 0 0-.9 .9 .88 .88 0 0 0 .9 .9M136.7 114.7v-1M137.1 118.2h-.8M137.1 118.2a.88 .88 0 0 0 .8-.9 .88 .88 0 0 0-.8-.9M137.1 114.1h2.6M137.1 114.1l-.4 .6"/>
<path d="M137.1 114.1l.1-.3-.1-.1M139.2 113.7v-.4M139.2 113.7l.4-.4M139.3 119.7h-5.2M139.3 119.7l.2-.1 .2-.3M139.7 119.3v-6"/>
</g>
<g fill="#050100">
<path d="M58.1 52.3l2.1-.3v.7z"/>
<path d="M146 52l2.1 .3-2.1 .4z"/>
</g>
<path d="M149.1 63.7h5M153.3 64.1v48.8M149.1 113.3h5" fill="none" stroke="#050100" stroke-width=".21"/>
<g fill="#050100">
<path d="M153.3 63.7l.4 2.1h-.8z"/>
<path d="M152.9 111.2h.8l-.4 2.1z"/>
</g>
<path d="M148.8 126.1h7.3M155.1 126.5v15.6M148.8 142.5h7.3" fill="none" stroke="#050100" stroke-width=".21"/>
<g fill="#050100">
<path d="M155.1 126.1l.3 2.1h-.7z"/>
<path d="M154.7 140.3h.7l-.3 2.2z"/>
</g>
<path d="M58.1 123.2v3.2M58.5 124.3h9.2M68.1 123.2v5" fill="none" stroke="#050100" stroke-width=".21"/>
<g fill="#050100">
<path d="M66.5 124l1.6 .3-1.6 .2z"/>
<path d="M58.1 124.3l1.6-.3v.5z"/>
</g>
<path d="M68.1 123.2v5.5M68.5 124.3h67.8M136.7 123.2v5.5" fill="none" stroke="#050100" stroke-width=".21"/>
<g fill="#050100">
<path d="M68.1 124.3l1.5-.3v.5z"/>
<path d="M135.1 124l1.6 .3-1.6 .2z"/>
</g>
<path d="M143.3 137.7v4.4M138.6 142.5h7.2" fill="none" stroke="#050100" stroke-width=".21"/>
<g fill="#050100">
<path d="M143.3 137.3l.3 1.5h-.5z"/>
<path d="M143.1 140.9h.5l-.3 1.6z"/>
</g>
<path d="M138.1 137.3h6M138.2 130h5.9M143.3 130.4v6.5" fill="none" stroke="#050100" stroke-width=".21"/>
<g fill="#050100">
<path d="M143.1 135.7h.5l-.3 1.6z"/>
<path d="M143.3 130l.3 1.6h-.5z"/>
</g>
<path d="M69.1 146.8v18.4M69.5 148.1h59.2M129.1 146.8v18.4" fill="none" stroke="#050100" stroke-width=".21"/>
<g fill="#050100">
<path d="M69.1 148.1l1.6-.3v.6z"/>
<path d="M127.5 147.8l1.6 .3-1.6 .3z"/>
</g>
<path d="M131.1 166.9h23.3M153.3 167.3v19.2M131.1 186.9h23.3" fill="none" stroke="#050100" stroke-width=".21"/>
<g fill="#050100">
<path d="M153.3 166.9l.3 1.6h-.6z"/>
<path d="M153 185.4h.6l-.3 1.5z"/>
</g>
<path d="M148.9 150.1h5.5M153.3 150.5v16" fill="none" stroke="#050100" stroke-width=".21"/>
<g fill="#050100">
<path d="M153 165.4h.6l-.3 1.5z"/>
<path d="M153.3 150.1l.3 1.6h-.6z"/>
</g>
<path d="M69.1 166.9h60v20h-60z" fill="none" stroke="#231f20" stroke-width=".21" stroke-dasharray=".4 .4 .8 .4" stroke-linecap="butt"/>
<path d="M54.1 73.2h2.8M54.7 73.6v6.5M54.1 80.5h2.8" fill="none" stroke="#050100" stroke-width=".21"/>
<g fill="#050100">
<path d="M54.7 73.2l.3 1.6h-.5z"/>
<path d="M54.5 78.9h.5l-.3 1.6z"/>
</g>
<path d="M55.3 105.1h2.4M55.3 101.3h2.4M56 101.7v3" fill="none" stroke="#050100" stroke-width=".21"/>
<g fill="#050100">
<path d="M56 101.3l.3 1.6h-.6z"/>
<path d="M55.7 103.5h.6l-.3 1.6z"/>
</g>
<path d="M138.3 59.7h21.3M157.1 60.1v56.8M138.3 117.3h21.3" fill="none" stroke="#050100" stroke-width=".21"/>
<g fill="#050100">
<path d="M157.1 59.7l.3 1.6h-.5z"/>
<path d="M156.9 115.7h.5l-.3 1.6z"/>
</g>
<path d="M66 131.8v1.3M66.4 132.7h3.3M70.1 131.8v1.8" fill="none" stroke="#050100" stroke-width=".21"/>
<g fill="#050100">
<path d="M66 132.7l1.6-.3v.6z"/>
<path d="M68.5 132.4l1.6 .3-1.6 .3z"/>
</g>
<path d="M65 130.7v2.9M65.4 131.9h.2M66 130.7v2.9" fill="none" stroke="#050100" stroke-width=".21"/>
<g fill="#050100">
<path d="M65 131.9l1.6-.2v.5z"/>
<path d="M64.4 131.7l1.6 .2-1.6 .3z"/>
</g>
<path d="M71.5 134.4h4.4M73.4 137.1h2.5M75.1 134.8v1.9" fill="none" stroke="#050100" stroke-width=".21"/>
<g fill="#050100">
<path d="M75.1 134.4l.3 1.6h-.5z"/>
<path d="M74.9 135.5h.5l-.3 1.6z"/>
</g>
<path d="M71.5 137.1h4.4M75.1 137.5v4.6M73.6 142.5h4" fill="none" stroke="#050100" stroke-width=".21"/>
<g fill="#050100">
<path d="M75.1 137.1l.3 1.6h-.5z"/>
<path d="M74.9 140.9h.5l-.3 1.6z"/>
</g>
<path d="M68.1 54.8v3.3M68.5 56h67.8M136.7 54.8v3.3" fill="none" stroke="#050100" stroke-width=".21"/>
<g fill="#050100">
<path d="M68.1 56l1.5-.2v.5z"/>
<path d="M135.1 55.8l1.6 .2-1.6 .3z"/>
</g>
<path d="M161.3 90.9h2.4v-.6l1.8 1.1-1.8 1v-.6h-2.4zM48.2 215.2h18.2v10.5h-18.2zM48.2 211.7h18.2v3.5h-18.2zM66.4 211.7h12.3v3.5h-12.3zM66.4 215.2h12.3v10.5h-12.3zM78.7 211.7h25.3v3.5h-25.3z" fill="none" stroke="#231f20" stroke-width=".21"/>
<path d="M142.8 119.5l1.8-.3v.6z" fill="#050100"/>
<path d="M142.8 119.5l1.8-.3v.6zM143.3 119.5l4.1 .1" fill="none" stroke="#050100" stroke-width=".21"/>
<path d="M61.9 56.6a10.1 10.1 0 0 1 12 0 3.7 3.7 0 0 1-.8 6.3 10.3 10.3 0 0 1-11.2-.5 3.6 3.6 0 0 1 0-5.8zM130.4 56.6a10.1 10.1 0 0 1 12 0 3.7 3.7 0 0 1-.7 6.3 10.3 10.3 0 0 1-11.3-.5 3.6 3.6 0 0 1 0-5.8zM61.9 114.5a10.1 10.1 0 0 1 12 0 3.7 3.7 0 0 1-.8 6.3 10.2 10.2 0 0 1-11.2-.6 3.6 3.6 0 0 1 0-5.7zM130.4 114.5a10.1 10.1 0 0 1 12 0 3.7 3.7 0 0 1-.7 6.3 10.2 10.2 0 0 1-11.3-.6 3.6 3.6 0 0 1 0-5.7z" fill="none" stroke="#231f20" stroke-width=".21" stroke-dasharray=".4 .4" stroke-linecap="butt"/>
<path d="M79.1 239.3v21" fill="none" stroke="#231f20" stroke-width=".21"/>
<text font-size="7.1" fill="#231f20" x="146.4" y="31.4">LRS-1200</text>
<text font-size="4.2" fill="#231f20" x="182.3" y="31.4">series</text>
<g font-size="3.5" fill="#231f20">
<text x="40.9" y="31">1200W Low Profile Economical Enclosed Type Power Supply</text>
<text x="20.9" y="44.4">Mechanical Specification</text>
</g>
<g font-size="2.8" fill="#231f20">
<text x="157.8" y="45.1">Case No. 307A</text>
<text x="157.8" y="48.3">Unit:mm Tolerance:±1</text>
<text x="23.9" y="210.7">AC Input Terminal(TB1) Pin NO. Assignment</text>
<text x="114.6" y="210.7">DC Output Terminal (TB2,TB3) Pin NO. Assignment</text>
<text x="24.2" y="234.7">Control Pin (CN1) : DJS-9001R1-06 or equivalent</text>
</g>
<g font-size="2.8" fill="#050100">
<text x="98.7" y="51.5">225.0</text>
<text x="152.4" y="87.2" transform="rotate(-90 152.4 87.2)">.</text>
<text x="152.4" y="92.4" transform="rotate(-90 152.4 92.4)">124 0</text>
<text x="154.5" y="136.6" transform="rotate(-90 154.5 136.6)">41.0</text>
</g>
<g font-size="2.8" fill="#47a5ae">
<text x="147.6" y="120.3">Bracket</text>
<text x="147.6" y="123.5">(MW’S Order NO. :PGG2MHS012)</text>
</g>
<g font-size="2.5" fill="#231f20">
<text x="61.6" y="91.4">1</text>
<text x="61.6" y="96.5">6</text>
<text x="65.9" y="102.2">3 FG</text>
<text x="65.9" y="106">2 ACN</text>
<text x="65.7" y="110">1 ACL</text>
<text x="25.4" y="214.2">Pin No.</text>
<text x="35.7" y="214.2">Assignment</text>
<text x="52.8" y="214.4">Terminal</text>
<text x="66.8" y="214.4">Screw Size</text>
<text x="83.1" y="214.3">Mounting torque</text>
<text x="116.3" y="214.3">Pin No.</text>
<text x="126.5" y="214.3">Assignment</text>
<text x="141.4" y="214.3">Terminal</text>
<text x="152.4" y="214.4">Screw Size</text>
<text x="168.2" y="214.4">Mounting torque</text>
<text x="28.4" y="217.7">1</text>
<text x="28.4" y="221.2">2</text>
<text x="38.9" y="221.4">AC/N</text>
<text x="39" y="217.7">AC/L</text>
<text x="52.7" y="220">DEGSON</text>
<text x="69.8" y="221.3">M3.5</text>
<text x="84.7" y="221.5">8~10 Kgf-cm</text>
<text x="117.9" y="221.3">TB3</text>
<text x="117.9" y="217.8">TB2</text>
<text x="130.4" y="221.3">+Vo</text>
<text x="130.7" y="217.8">-Vo</text>
<text x="142.2" y="221.1">HS455</text>
<text x="142.9" y="218.3">(MW)</text>
<text x="156.3" y="219.6">M5</text>
<text x="169.2" y="219.5">10~12 Kgf-cm</text>
<text x="28.4" y="224.7">3</text>
<text x="48.7" y="222.5">DG46S-B-03P-13</text>
<text x="25.7" y="238.4">Pin No.</text>
<text x="40" y="238.4">Assignment</text>
<text x="60.6" y="238.4">Mating Housing</text>
<text x="87.2" y="238.4">Terminal</text>
<text x="28.2" y="241.9">1</text>
<text x="28.2" y="245.4">2</text>
<text x="39.9" y="245.5">+RS</text>
<text x="39.9" y="241.9">-RS</text>
<text x="28.2" y="248.9">3</text>
<text x="39.9" y="249">GND</text>
<text x="61.9" y="249.9">or equivalent</text>
<text x="62.7" y="247.3">JS-1101-06</text>
<text x="84.8" y="247.3">JS-1101-TXX</text>
<text x="85" y="249.9">or equivalent</text>
<text x="28.4" y="252.4">4</text>
<text x="28.4" y="255.9">5</text>
<text x="39.8" y="255.9">RC-</text>
<text x="39.8" y="252.3">DC_OK</text>
<text x="28.4" y="259.4">6</text>
<text x="39.8" y="259.4">RC+</text>
</g>
<g font-size="2.3" fill="#080101">
<text x="48.2" y="74.5">TB3</text>
<text x="65.9" y="74">+Vo</text>
<text x="48.2" y="81.5">TB2</text>
<text x="65.9" y="81.3">-Vo</text>
<text x="65.9" y="89.7">VR1</text>
<text x="65.9" y="86.7">LED1</text>
<text x="65.9" y="93.7">CN1</text>
<text x="97.7" y="92.9">(Top view)</text>
<text x="48.5" y="106.4">TB1</text>
<text x="93" y="177.5">(Bottom view)</text>
</g>
<g font-size="2.3" fill="#47a5ae">
<text x="159.5" y="89.5">direction</text>
<text x="160.1" y="87.4">Air flow</text>
</g>
<g font-size="2.1" fill="#050100">
<text x="99.5" y="55.2">171.5</text>
<text x="54.1" y="76.5" transform="rotate(-90 54.1 76.5)">.</text>
<text x="54.1" y="79.1" transform="rotate(-90 54.1 79.1)">19 0</text>
<text x="156.5" y="87.5" transform="rotate(-90 156.5 87.5)">.</text>
<text x="156.5" y="91.3" transform="rotate(-90 156.5 91.3)">144 0</text>
<text x="55.4" y="104.8" transform="rotate(-90 55.4 104.8)">9.5</text>
<text x="60.9" y="123.6">24 8</text>
<text x="63.5" y="123.6">.</text>
<text x="100.2" y="123.6">171.5</text>
<text x="60.7" y="132.6">1.0</text>
<text x="70.5" y="133.4">4.2</text>
<text x="74.3" y="136.9" transform="rotate(-90 74.3 136.9)">6.9</text>
<text x="142.7" y="135.8" transform="rotate(-90 142.7 135.8)">18 0</text>
<text x="142.7" y="133.2" transform="rotate(-90 142.7 133.2)">.</text>
<text x="74.5" y="142" transform="rotate(-90 74.5 142)">13.3</text>
<text x="142.7" y="142" transform="rotate(-90 142.7 142)">13 0</text>
<text x="142.7" y="139.4" transform="rotate(-90 142.7 139.4)">.</text>
<text x="97.2" y="147.5">150</text>
<text x="153.1" y="159.7" transform="rotate(-90 153.1 159.7)">42</text>
<text x="153" y="178.2" transform="rotate(-90 153 178.2)">50</text>
</g>
<text font-size="2.1" fill="#808285" x="158.9" y="287.4">File Name:LRS-1200-SPEC 2025-06-04</text>
</svg>
